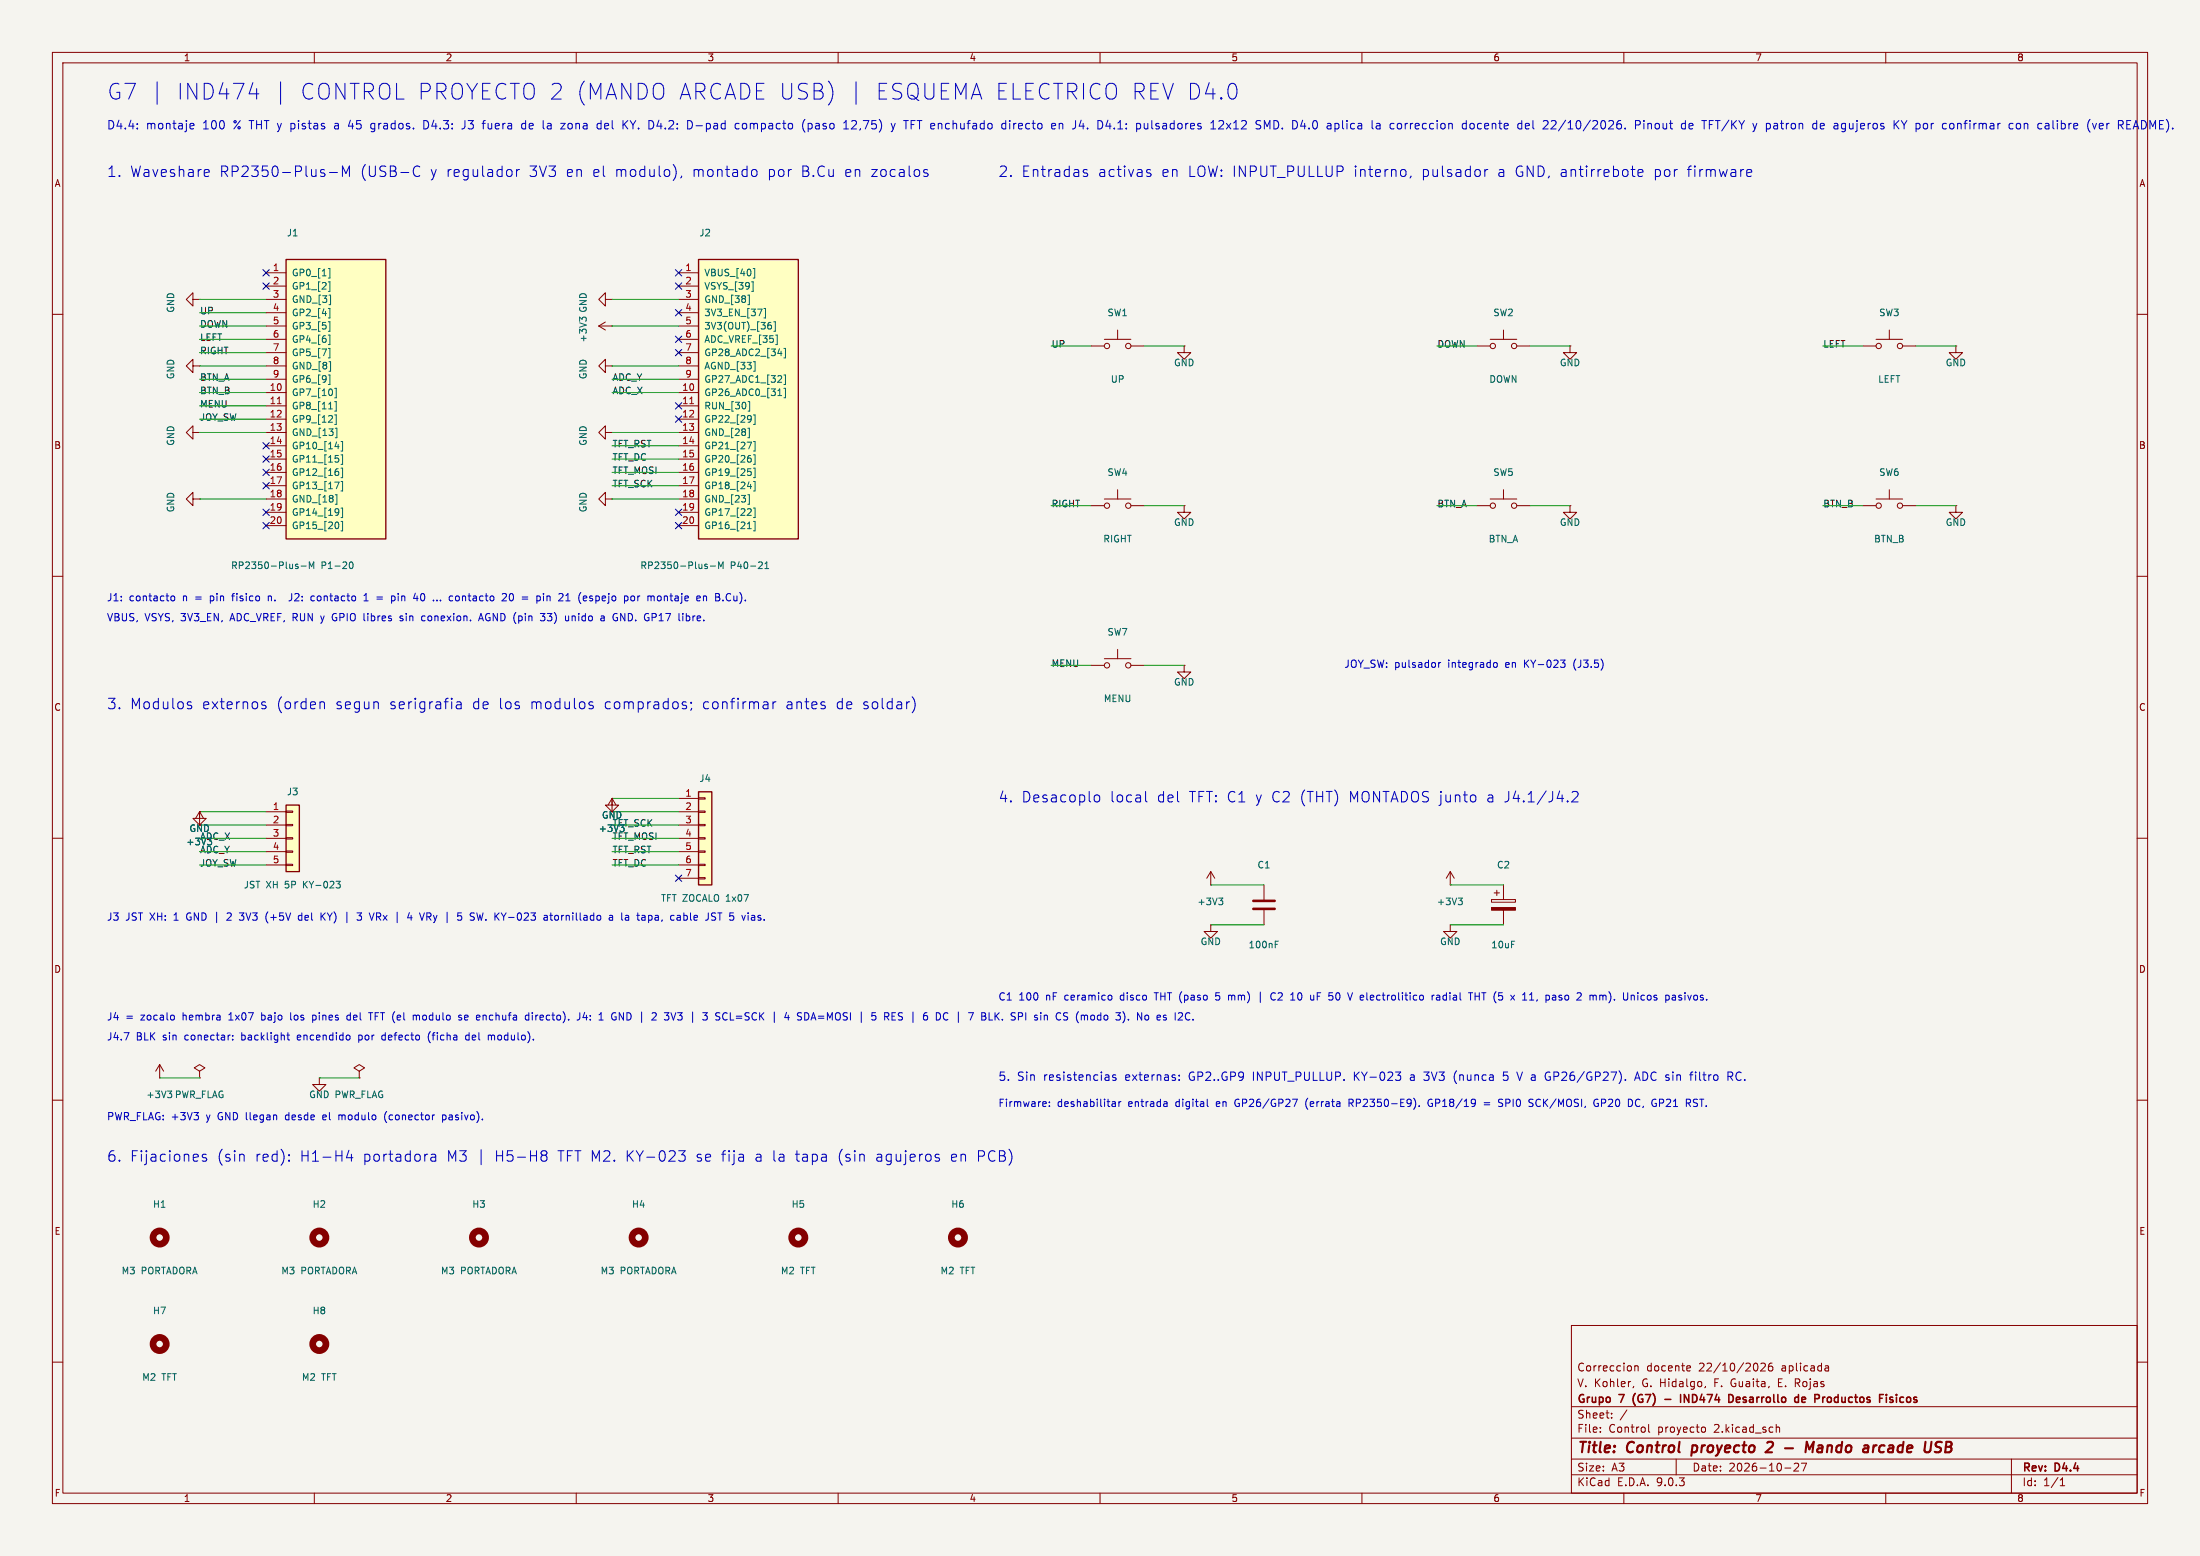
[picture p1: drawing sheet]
<svg xmlns="http://www.w3.org/2000/svg" width="420mm" height="297mm" viewBox="0 0 420 297" stroke-linecap="round" stroke-linejoin="round" font-family="sans-serif">
<path d="M0 0h420v297h-420z" fill="#f5f4ef" stroke="#f5f4ef" stroke-width=".19"/>
<g fill="none" stroke="#840000" stroke-width=".19">
<path d="M10 10h400v277h-400zM12 12h396v273h-396zM60 10v2M110 10v2M160 10v2M210 10v2M260 10v2M310 10v2M360 10v2M10 60h2M408 60h2M36.8 82.6v-1.3l-1.2 1.3 1.2 1.2v-1.2h1.3"/>
<path d="M38.1 82.6h.1M10 110h2M408 110h2M208.3 127h2.5M210.8 125.7h5.1M213.4 124v1.7M215.9 127h2.5M10 160h2M116.8 152.4v1.3h1.3l-1.3 1.2-1.2-1.2h1.2M116.8 152.4h.1M116.8 152.4l-.7 1.3M116.8 152.4l.8 1.3"/>
<path d="M116.8 152.4v2.5M408 160h2M231.1 176.5v1.3h1.3l-1.3 1.3-1.2-1.3h1.2M231.1 176.5h.1M276.9 176.5v1.3h1.2l-1.2 1.3-1.3-1.3h1.3M276.9 176.5h.1M276.9 168.9h.1M276.9 166.4l-.8 1.2M276.9 166.4l.7 1.2M276.9 166.4v2.5M284.7 171.7h4.6v.5h-4.6zM285.2 170.4h1.1"/>
<path d="M285.7 169.9v1M287 168.9v2.8M287 173.7v2.8M10 210h2M408 210h2M300 253h108v32h-108zM10 260h2M300 278.5h108M300 274.5h108M300 268.5h108M305.5 273.2v.2M305.5 272.5v.1"/>
<path d="M307.7 270.5v.2M307.7 269.8v.1M310.6 269.1l-1.3 1.9M311.9 264.6l-.2 .3M312.1 260.7v1M312.1 260.8l.2-.1 .4 .1v.9M314.7 271.9v1.3l.2 .2M320 278.5v3M322.2 260.7l.5 .1v.2l-.7 .2M322.7 261.6l-.5 .1M325.1 272.4l.3 .1 .2 .2-.1 .5-.4 .2M325.6 264.6l-.2 .3"/>
<path d="M335.4 260.3l.2 .5-.2 .7M336.2 260.3l.5-.1 .2 .1 .1 .3-.9 1.1h.9M338.3 260.2a.59 .59 0 0 0-.7 .6v.6l.1 .2 .5 .1 .2-.2v-.5l-.1-.2h-.4l-.3 .2M339.1 272.5l.2-.1 .4 .1v.9M339.1 271.9v1.5M342.5 279.4l.6-.1 .2 .1 .1 .3-1 1.1h1M343.9 279.3h1l-.7 1.5M348.6 260.7h.3l.2 .2v.8M349.1 261.6l-.5 .1M349.1 261l-.5 .1M384 278.5v6.5M408 260h2"/>
<path d="M60 285v2M110 285v2M160 285v2M210 285v2M260 285v2M300 281.5h108M310 285v2M340.7 280.2h1.2M360 285v2M393.3 283.6h.9M393.3 282.5l.4-.4v1.5"/>
<circle cx="211.3" cy="127" r=".51"/>
<circle cx="215.4" cy="127" r=".51"/>
</g>
<g fill="none" stroke="#840000" stroke-width=".4">
<path d="M323.1 275.9l-.2 2M338.2 275.2h-.5l-.3 .2M338.3 276.1l-1.3 1.1h1.3M340.8 276.4h1.5M344.7 277.2l.2-2 .5 1.4 .9-1.4-.3 2M347.2 276.4a.4 .4 0 0 0-.3 .4 .4 .4 0 0 0 .2 .4h.5M347.3 275.9l-.2 .1M358.3 275.9l-.4 .1M359 276l-.2 .3-.1 .5 .3 .4M369.8 275.3h.9M369.8 276.2l.6 .1a.51 .51 0 0 1 .1 .6 .51 .51 0 0 1-.4 .3h-.5M371.5 276.2h.6"/>
<path d="M371.6 275.2l-.3 2h.8"/>
</g>
<g fill="none" stroke="#840000" stroke-width=".3">
<path d="M317.8 267.1h1.2M320.8 266.2v1.5M321.5 267.7v-1.5l.9 1.5M330.4 266.2a.81 .81 0 0 1 .5 .7 .81 .81 0 0 1-.5 .8M332 266.7h-.3l-.2 .2v.7l.5 .1M332.2 267l-.7 .2M344 267.2l.7-.2-.1-.2-.4-.1-.2 .2v.7h.6M348.8 267.4l.3 .3 .4-.1 .1-.2M348.8 267l.3-.3 .4 .1 .1 .2M361 267.2l.3 .1 .1 .2-.2 .2h-.3M361 266.7l.3 .1M362 266.2v.1"/>
<path d="M362 266.7v1"/>
</g>
<path d="M278.4 171.4h.8l-.5 .5M278.9 171.9l.3 .2v.3l-.3 .3" fill="none" stroke="#006464" stroke-width=".19"/>
<path d="M284.7 173.2h4.6v.5h-4.6z" fill="#840000" stroke="#840000" stroke-width=".19"/>
<path d="M54.6 49.5h19.1v53.4h-19.1z" fill="#ffffc2"/>
<path d="M54.6 49.5h19.1v53.4h-19.1z" fill="none" stroke="#840000" stroke-width=".25"/>
<g fill="none" stroke="#840000" stroke-width=".19">
<path d="M36.8 57.2v-1.3l-1.2 1.3 1.2 1.2v-1.2h1.3M38.1 57.2h.1M50.8 52.1h3.8M50.8 54.6h3.8M50.8 57.2h3.8M50.8 59.7h3.8M36.8 69.9v-1.3l-1.2 1.3 1.2 1.2v-1.2h1.3M38.1 69.9h.1M50.8 62.2h3.8M50.8 64.8h3.8M50.8 67.3h3.8M50.8 69.9h3.8"/>
<path d="M50.8 72.4h3.8M50.8 74.9h3.8M50.8 77.5h3.8M208.3 66h2.5M210.8 64.8h5.1M213.4 63v1.8M215.9 66h2.5M226.1 66v1.3h1.2l-1.2 1.3-1.3-1.3h1.3M226.1 66h.1M281.9 66h2.6M284.5 64.8h5.1M287 63v1.8"/>
<path d="M289.6 66h2.5M299.7 66v1.3h1.3l-1.3 1.3-1.3-1.3h1.3M299.7 66h.1M355.6 66h2.5M358.1 64.8h5.1M360.7 63v1.8M363.2 66h2.6M373.4 66v1.3h1.2l-1.2 1.3-1.3-1.3h1.3M373.4 66h.1M36.8 95.3v-1.3l-1.2 1.3 1.2 1.2v-1.2h1.3M38.1 95.3h.1M50.8 80h3.8"/>
<path d="M50.8 82.6h3.8M50.8 85.1h3.8M50.8 87.6h3.8M50.8 90.2h3.8M50.8 92.7h3.8M50.8 95.3h3.8M50.8 97.8h3.8M208.3 96.5h2.5M210.8 95.3h5.1M213.4 93.5v1.8M215.9 96.5h2.5M226.1 96.5v1.3h1.2l-1.2 1.3-1.3-1.3h1.3"/>
<path d="M226.1 96.5h.1M281.9 96.5h2.6M284.5 95.3h5.1M287 93.5v1.8M289.6 96.5h2.5M299.7 96.5v1.3h1.3l-1.3 1.3-1.3-1.3h1.3M299.7 96.5h.1M355.6 96.5h2.5M358.1 95.3h5.1M360.7 93.5v1.8M363.2 96.5h2.6M373.4 96.5v1.3h1.2l-1.2 1.3-1.3-1.3h1.3"/>
<path d="M373.4 96.5h.1M50.8 100.3h3.8M226.1 127v1.3h1.2l-1.2 1.2-1.3-1.2h1.3M226.1 127h.1M231.1 168.9h.1M231.1 166.4l-.7 1.2M231.1 166.4l.8 1.2M231.1 166.4v2.5M241.3 168.9v2.8M241.3 173.7v2.8"/>
<circle cx="211.3" cy="66" r=".51"/>
<circle cx="215.4" cy="66" r=".51"/>
<circle cx="285" cy="66" r=".51"/>
<circle cx="289.1" cy="66" r=".51"/>
<circle cx="358.6" cy="66" r=".51"/>
<circle cx="362.7" cy="66" r=".51"/>
<circle cx="211.3" cy="96.5" r=".51"/>
<circle cx="215.4" cy="96.5" r=".51"/>
<circle cx="285" cy="96.5" r=".51"/>
<circle cx="289.1" cy="96.5" r=".51"/>
<circle cx="358.6" cy="96.5" r=".51"/>
<circle cx="362.7" cy="96.5" r=".51"/>
</g>
<g fill="none" stroke="#006464" stroke-width=".19">
<path d="M62.7 51.3h.3v1.8h-.3M62.7 53.8h.3v1.8h-.3M62.8 56.3h.3v1.9h-.3M63 58.9v1.8h-.3M62.7 61.4h.3v1.8h-.3M62.7 64h.3v1.8h-.3M62.7 66.5h.3v1.8h-.3M62.8 69h.3v1.9h-.3M63 71.6v1.8h-.3M63.9 74.1h.3v1.8h-.3M63.9 76.7h.3v1.8h-.3M63.9 79.2h.3v1.8h-.3"/>
<path d="M63.9 92h.8l-.5 1.3M64 85.2h.7M64 86.9h.6M64 81.7h.3v1.9h-.3M64.3 94.4v1.9h-.3M64.6 87.5l.1 .2-.1 .4M64.6 90l.1 .2-.1 .5M64.6 97.2l.1 .6-.2 .4M64.6 99.8l.1 .3-.1 .7M64.7 97.6l-.1 .2M65.1 84.3h.3v1.8h-.3M65.1 86.8h.3v1.8h-.3"/>
<path d="M65.1 89.4h.3v1.8h-.3M65.1 91.9h.3v1.8h-.3M65.1 97h.3v1.8h-.3M65.1 99.5h.3v1.8h-.3M57.5 108h1M59.1 108.5v-1.2l.4 .9 .4-.9v1.2M66.8 107.4l.2-.1a.68 .68 0 0 1 .4 .6 .68 .68 0 0 1-.4 .6l-.3-.5zM232.7 171.4h.7l-.4 .5M233.2 171.9l.2 .2v.3l-.2 .3M243.4 179.6h.7M243.4 180.3h.5"/>
</g>
<path d="M52.9 77.1h.8" fill="none" stroke="#a90000" stroke-width=".19"/>
<path d="M239.3 172h4M239.3 173.5h4" fill="none" stroke="#840000" stroke-width=".51"/>
<path d="M133.3 49.5h19.1v53.4h-19.1z" fill="#ffffc2"/>
<path d="M133.3 49.5h19.1v53.4h-19.1z" fill="none" stroke="#840000" stroke-width=".25"/>
<g fill="none" stroke="#840000" stroke-width=".19">
<path d="M129.5 52.1h3.8M129.5 54.6h3.8M129.5 57.2h3.8M129.5 59.7h3.8M129.5 62.2h3.8M129.5 64.8h3.8M129.5 67.3h3.8M129.5 69.9h3.8M129.5 72.4h3.8M129.5 74.9h3.8M129.5 77.5h3.8M129.5 80h3.8"/>
<path d="M129.5 82.6h3.8M129.5 85.1h3.8M129.5 87.6h3.8M129.5 90.2h3.8M129.5 92.7h3.8M129.5 95.3h3.8M129.5 97.8h3.8M129.5 100.3h3.8M30.5 205.7h.1M30.5 203.2l-.8 1.3M30.5 203.2l.7 1.3M30.5 203.2v2.5"/>
<path d="M38.1 204.5l1-.7-1-.6-1 .6 1 .7v1.2M38.1 205.7h.1M61 205.7v1.3h1.2l-1.2 1.3-1.3-1.3h1.3M61 205.7h.1M68.6 204.5l1-.7-1-.6-1 .6 1 .7v1.2M68.6 205.7h.1"/>
</g>
<g fill="none" stroke="#006464" stroke-width=".19">
<path d="M143.1 56.3v1.9h-.3M143.5 53.8h.3v1.8h-.3M143.8 51.3h.3v1.8h-.3M144.6 59h.9l-.6 1.3M145.8 58.9h.3v1.8h-.3M143.1 76.7v1.8h-.3M143.3 79.4l.1 .6-.2 .5M143.4 79.9l-.1 .1M143.8 79.2h.3v1.8h-.3M144.1 69v1.9h-.3M146.8 62h.2l.3 .3-.1 .4-.4 .1M147.2 61.5l-.4 .1"/>
<path d="M147.7 61.4h.3v1.8h-.3M148.1 64h.3v1.8h-.3M148.5 67.5h.8M148.5 75.5h.7M149 71.7l.2 .2v.3l-.8 .8h.8M149.1 67v.9M149.6 66.5h.3v1.8h-.3M149.6 71.6h.3v1.8h-.3M149.6 74.1h.3v1.8h-.3M142.6 84.4h.9l-.6 1.3M142.7 92.9h.8M142.8 89.5h.6"/>
<path d="M143.1 81.7v1.9h-.3M143.1 94.4v1.9h-.3M143.3 87.5l.1 .2-.1 .4M143.3 90l.1 .2-.1 .5M143.3 97.2l.1 .1v.3l-.8 .8h.8M143.8 84.3h.3v1.8h-.3M143.8 86.8h.3v1.8h-.3M143.8 89.4h.3v1.8h-.3M143.8 91.9h.3v1.8h-.3M143.8 97h.3v1.8h-.3M143.8 99.5h.3v1.8h-.3M135.6 108h1"/>
<path d="M137.2 108.5v-1.2l.4 .9 .4-.9v1.2M142.7 100.9h.7M145.3 107.3l.2 .2v.3l-.8 .7h.8M146 108.5h.7M146 107.6l.4-.3v1.2M32 208.2h.8l-.4 .5M32.5 208.7l.3 .3v.3l-.3 .2"/>
</g>
<path d="M131.7 77.1h.7" fill="none" stroke="#a90000" stroke-width=".19"/>
<g fill="none" stroke="#840000" stroke-width="1.3">
<circle cx="30.5" cy="236.2" r="1.27"/>
<circle cx="61" cy="236.2" r="1.27"/>
<circle cx="91.4" cy="236.2" r="1.27"/>
<circle cx="121.9" cy="236.2" r="1.27"/>
<circle cx="152.4" cy="236.2" r="1.27"/>
<circle cx="182.9" cy="236.2" r="1.27"/>
<circle cx="30.5" cy="256.5" r="1.27"/>
<circle cx="61" cy="256.5" r="1.27"/>
</g>
<path d="M133.3 151.1h2.6v17.8h-2.6z" fill="#ffffc2"/>
<path d="M133.3 151.1h2.6v17.8h-2.6z" fill="none" stroke="#840000" stroke-width=".25"/>
<g fill="none" stroke="#840000" stroke-width=".19">
<path d="M115.6 57.2v-1.3l-1.3 1.3 1.3 1.2v-1.2h1.2M116.8 57.2h.1M38.1 154.9v1.3h1.3l-1.3 1.3-1.3-1.3h1.3M38.1 154.9h.1M129.5 152.4h3.8M129.5 154.9h3.8M129.5 157.5h3.8M133.3 152.3h1.3v.2h-1.3zM133.3 154.8h1.3v.3h-1.3zM133.3 157.4h1.3v.2h-1.3zM133.3 159.9h1.3v.2h-1.3zM129.5 160h3.8"/>
<path d="M129.5 162.6h3.8M129.5 165.1h3.8M129.5 167.6h3.8M133.3 162.4h1.3v.3h-1.3zM133.3 165h1.3v.2h-1.3zM133.3 167.5h1.3v.3h-1.3z"/>
</g>
<path d="M54.6 153.7h2.5v12.7h-2.5z" fill="#ffffc2"/>
<path d="M54.6 153.7h2.5v12.7h-2.5z" fill="none" stroke="#840000" stroke-width=".25"/>
<g fill="none" stroke="#840000" stroke-width=".19">
<path d="M114.3 62.2l1.3 .8M114.3 62.2h2.5M115.6 69.9v-1.3l-1.3 1.3 1.3 1.2v-1.2h1.2M115.6 61.5l-1.3 .7M116.8 62.2h.1M116.8 69.9h.1M115.6 95.3v-1.3l-1.3 1.3 1.3 1.2v-1.2h1.2M115.6 82.6v-1.3l-1.3 1.3 1.3 1.2v-1.2h1.2M116.8 95.3h.1M116.8 82.6h.1M38.1 154.9h.1M38.1 154.9l-.8 1.3"/>
<path d="M38.1 154.9l.8 1.3M38.1 154.9v2.6M50.8 154.9h3.8M50.8 157.5h3.8M54.6 154.8h1.3v.3h-1.3zM54.6 157.4h1.3v.2h-1.3zM54.6 159.9h1.3v.2h-1.3zM116.8 152.4h.1M50.8 160h3.8M50.8 162.6h3.8M50.8 165.1h3.8M54.6 162.4h1.3v.3h-1.3z"/>
<path d="M54.6 165h1.3v.2h-1.3z"/>
</g>
<path d="M111.1 61l-.5-.5v.8M111.1 60.8l.3-.3h.3l.2 .3M64.2 168.2h.8l-.5 .5 .4 .1 .1 .4-.3 .3h-.4" fill="none" stroke="#006464" stroke-width=".19"/>
<g fill="none" stroke="#009600" stroke-width=".19">
<path d="M38.1 57.2h12.7M38.1 59.7h12.7M116.8 57.2h12.7M38.1 62.2h12.7M38.1 67.3h12.7M38.1 69.9h12.7M38.1 64.8h12.7M38.1 77.5h12.7M38.1 74.9h12.7M38.1 72.4h12.7M116.8 62.2h12.7M116.8 69.9h12.7"/>
<path d="M116.8 74.9h12.7M116.8 72.4h12.7M200.7 66h7.6M218.4 66h7.7M274.3 66h7.6M292.1 66h7.6M348 66h7.6M365.8 66h7.6M38.1 80h12.7M38.1 82.6h12.7M38.1 95.3h12.7M116.8 82.6h12.7"/>
<path d="M116.8 95.3h12.7M116.8 92.7h12.7M116.8 90.2h12.7M116.8 87.6h12.7M116.8 85.1h12.7M200.7 96.5h7.6M218.4 96.5h7.7M274.3 96.5h7.6M292.1 96.5h7.6M348 96.5h7.6M365.8 96.5h7.6M200.7 127h7.6"/>
<path d="M218.4 127h7.7M38.1 154.9h12.7M38.1 157.5h12.7M116.8 152.4h12.7M116.8 154.9h12.7M116.8 157.5h12.7M38.1 160h12.7M38.1 162.6h12.7M38.1 165.1h12.7M116.8 160h12.7M116.8 162.6h12.7M116.8 165.1h12.7"/>
<path d="M231.1 176.5h10.2M231.1 168.9h10.2M276.9 176.5h10.1M276.9 168.9h10.1M30.5 205.7h7.6M61 205.7h7.6"/>
</g>
<g fill="none" stroke="#000084" stroke-width=".19">
<path d="M50.2 51.5l1.2 1.2M50.2 54l1.2 1.2M51.4 51.5l-1.2 1.2M51.4 54l-1.2 1.2M128.9 59.1l1.2 1.2M128.9 54l1.2 1.2M128.9 51.5l1.2 1.2M130.1 59.1l-1.2 1.2M130.1 54l-1.2 1.2M130.1 51.5l-1.2 1.2M128.9 66.7l1.2 1.2M128.9 79.4l1.2 1.2"/>
<path d="M128.9 76.9l1.2 1.2M128.9 64.2l1.2 1.2M130.1 66.7l-1.2 1.2M130.1 79.4l-1.2 1.2M130.1 76.9l-1.2 1.2M130.1 64.2l-1.2 1.2M50.2 97.2l1.2 1.2M50.2 99.7l1.2 1.2M50.2 92.1l1.2 1.2M50.2 84.5l1.2 1.2M50.2 87l1.2 1.2M50.2 89.6l1.2 1.2"/>
<path d="M51.4 97.2l-1.2 1.2M51.4 99.7l-1.2 1.2M51.4 92.1l-1.2 1.2M51.4 84.5l-1.2 1.2M51.4 87l-1.2 1.2M51.4 89.6l-1.2 1.2M128.9 97.2l1.2 1.2M128.9 99.7l1.2 1.2M130.1 97.2l-1.2 1.2M130.1 99.7l-1.2 1.2M128.9 167l1.2 1.2M130.1 167l-1.2 1.2"/>
</g>
<g fill="none" stroke="#0000c2" stroke-width=".19">
<path d="M47.6 17.9h1.8M49 16.9v2M53.6 15.6v4.3M158.3 15.6a3.5 3.5 0 0 1 0 4.3M163.4 15.6v4.3M234.6 16.5a.73 .73 0 0 1 .7-.6 .73 .73 0 0 1 .7 .6 1.76 1.76 0 0 1-.6 2.4 .77 .77 0 0 1-.8-.6M26.2 24.5v.1M26.2 23.6v.2M36.3 24.5h.7M36.3 23.6l.5-.1 .2 .4-.7 .2M39.7 32.4h.1l.1 .4-.9 .2M39.8 33.6l-.1 .1"/>
<path d="M62.9 32.9h1.5M65.4 33.7v-2l.6 1.4 .7-1.4v2M70.9 25.1h.1M70.9 23.6l-.1 .3v.4l.1 .2M79.1 33.4a.69 .69 0 0 0 1 .1M80.1 31.9a.69 .69 0 0 0-1 .1M81.3 23h-.4v1.6h.4M88.7 24.4l-.5 .2M92 23.5h.6M92.6 23l-.3 .1M98.6 32.4v1.3M99.2 32.4h-.4l-.2 .3"/>
<path d="M100.3 23.6l-.4-.1-.3 .4v.4l.1 .2h.6M104.5 24.1v.4M107 23.5h.9l-.9 1.1h.9M114.3 23.5l.4 .1M114.7 24.5l-.4 .1M114.7 23v1.6M119.2 23.7l.6 .9M119.8 23l-.9 .9M130.1 33.6l-.2 .4M131.7 23a.86 .86 0 0 1 .5 .8 .86 .86 0 0 1-.5 .8M141.1 23.6l-.5-.1-.3 .4v.4l.2 .2h.6M142 23.5l-.3 .4v.4l.3 .3"/>
<path d="M144.1 32.4l.4 .3v.6l-.4 .4M153.7 22.8a1.84 1.84 0 0 0 0 2.4M154.3 23.6l.4-.1 .3 .4M154.3 23.5v1.6M155 24.3l-.3 .3-.4-.1M161.1 24.6h.9M163.2 23l-.6 .2M163.4 23.7l-.9 .9h1M170.9 23.5l-.4 1.1M177.1 33.1v.5M191.5 23.5l.5 .1M192 24.5l-.5 .1"/>
<path d="M192 23v1.6M192.8 23v.2M192.8 23.5v1.1M193.5 23.5v1.1M193.8 23.5l-.3 .4M202.2 23.7l.2-.2 .4 .1 .1 1M202.2 23.5v1.1M206.9 32.9l.7 .2v.3l-.2 .3-.6-.1M206.9 32.4h.7M211.1 24.1h1M211.9 23.5v1.1M219 32.9l.5 .1 .2 .3-.1 .3-.5 .1"/>
<path d="M219 32.4h.6M219.1 23.5v1.1M219.1 24.5l-.2 .1M219.9 23v1.4l.2 .2M232.7 23.2l.6-.2 .2 .2 .1 .3-1 1.1h1M234.1 23.5l.9 1.1M235 23.5l-.9 1.1M241.4 23l.5 1.2 .5-1.2v1.6M256.3 23v1.4l.2 .2M265.7 23.5l-.3 .4v.4l.3 .3M268.6 23.5h.1M269.4 33.6l-.2 .4"/>
<path d="M280.8 23.6l.3-.1 .3 .4v.6l-.3 .1-.3-.1M282.8 23.6l-.4-.1-.3 .4v.4l.1 .2h.6M283.5 32.4v1.3M284 32.4h-.4l-.1 .3M292.6 23v1.4l.3 .2M298.9 22.9l-1.4 2.1M312.2 23.9l.8-.1 .1-.3v-.3l-.3-.2h-.6v1.6M312.7 33l.9-.2v-.4h-.6l-.3 .2 .1 1h.8M313.8 23v.2M313.8 23.5v1.1M314.6 23.7l.2-.2 .4 .1 .1 1M314.6 23.5v1.1"/>
<path d="M316.6 23.6l-.3-.1-.3 .4v.6l.3 .1 .3-.1M324.9 23h.9M325.3 23v1.6M330.1 22.9l-1.4 2.1M333.7 32.4h.6l.1 .4-.9 .2M334.3 33.6l-.6 .1M338.7 24.5h.6M338.7 23.6h.6v1M339.3 23.9l-.6 .2M350.2 23.6h.6l.1 1M350.9 23.9l-.6 .1a.31 .31 0 0 0-.2 .3 .31 .31 0 0 0 .2 .3l.6-.1M355.4 23.5l-.2 .3v.6l.2 .2"/>
<path d="M356 23.9l-.8 .2M365.8 23.6l.4-.1 .3 .4v.4l-.1 .2h-.6M365.8 23.5v1.6M376.1 23v.2M376.1 23.5v1.1M389.3 23.5l-.3 .4v.4l.3 .3M394.2 23.7v.8M404.4 23.9h.6M405 23h-.6v1.6M411 24.2l-.6-1.2v1.6M32.7 113.9l.2-.1 .4 .1 .1 .5-.2 .2-.3 .1-.2-.1zM51.2 113.8v.9"/>
<path d="M51.4 113.8l-.2 .1M55.7 114.3a.45 .45 0 0 1-.5 .4M59.4 114.4l.2 .3 .4-.1M60 113.8h-.4l-.2 .2M69.5 114.7h.8M69.5 113.7l.4-.4v1.4M72 114h1M72 114.4h1M75.2 113.8l.2 .2v.4l-.2 .3M76.4 118.4h.5M76.9 117.6h-.3l-.2 .2v.2l.5 .1M79 114.2h.8"/>
<path d="M79.6 113.8v.9M81.2 117.6h-.4l-.3 .2 .1 .6h.6M84.1 114.6v.1M86.4 113.8h-.5l-.1 .6M87.6 113.8h-.4l-.2 .2 .1 .6h.5M91.4 118.5l.4-1.4 .5 1.4M91.5 118.1h.7M96 113.4l.4-.1 .3 .4-.9 1h.9M97.8 113.4l-.1-.1a.75 .75 0 0 0-.5 .7 .75 .75 0 0 0 .5 .7l.1-.1M103.2 117.1h.8l-.4 .5 .4 .2v.4l-.2 .3h-.4M103.8 113.3v.1M104.4 113.8v.9"/>
<path d="M104.8 113.8l-.4 .1M108 114.7h.8M108.3 113.5l.1-.2v1.4M108.6 118.4l-.4 .1M108.6 117.6v.9M109.2 117.6v.9M109.3 117.6l-.1 .1M112.6 114.6h.5M113.1 113.8h-.3l-.2 .2v.2l.5 .1M115.2 117.6l.2 .2v.7M115.4 118.4l-.5 .1M115.4 117.9l-.5 .1"/>
<path d="M118.5 117.1l.8 1.4M120.6 113.8h.3l.3 .2-.2 .6h-.4M121.8 113.8v.9M122 113.8l-.2 .2M126 113.8l.2 .2v.4l-.2 .3M131 117.6h.4l.3 .2M131.7 118.2l-.3 .3-.4-.1M134.7 113.8l.2 .2v.7M139.4 113.4h.1M139.5 114.6h-.1M36 134.6l.5 .1 .1 .3-.3 .3h-.4M36 134h.5"/>
<path d="M50 134.5l.7 .2 .1 .3-.3 .3-.6-.1M50 134h.7M61.4 134h.4l.1 .2v1.1M87.2 134h.7l.1 1.3M88 134.4l-.6 .1a.39 .39 0 0 0-.3 .4 .39 .39 0 0 0 .3 .4l.6-.1M112.7 134.6l.5 .1 .1 .3-.3 .3h-.4M112.7 134h.5M130.8 134.6l.3 .3-.3 .4M130.8 134h.2M131.9 134v.2M132 135.2l-.2 .4M147.6 134v1.3"/>
<path d="M148.1 134h-.3l-.2 .3M174.4 133.4l.1 .2a2.38 2.38 0 0 1-.1 2.1M274.6 126.5v.9M275 126.5l-.4 .2M285.2 126.6l.4-.1 .2 .2-.1 .6-.3 .1-.2-.1M297.9 126h.9l-.5 .5 .4 .2 .1 .4-.3 .3h-.4M208.9 152.1a.54 .54 0 0 1 .5-.4 .54 .54 0 0 1 .5 .4v.6a.54 .54 0 0 1-.5 .4 .54 .54 0 0 1-.5-.4M218.7 151.1v1.7l.3 .3M300.1 151.3l.3-.2 .7 .1a.54 .54 0 0 1 .1 .7l-1.2 1.2h1.3M43.4 174.3v.1M44.1 174.8l-.8 .8h.9M45.7 175.5l.6 .1"/>
<path d="M45.7 174.2h.9M51.2 174a1.61 1.61 0 0 0 0 2.2M57.6 174.8l-.4-.1-.2 .3 .1 .6h.5M61.5 174.8l.6 .8M62.1 174.2l-.8 .8M68.2 174.2h.8l-.4 .6 .4 .1v.6l-.2 .1-.6-.1M71.9 175h.5M72.4 174.2h-.5v1.4M77.8 175.2h.9M81.5 174.2l.7 .1M81.8 175l.5 .6M82.2 174.9l-.7 .1"/>
<path d="M92.2 174.2l-.3 1.4-.3-1M105 174.7h.5M105.2 174.2v1.2l.3 .2M106.6 175l-.2-.3-.4 .1-.1 .2 .1 .6h.4l.2-.2M116.8 174.7l.2 .2v.7M117 175.6h-.5M117 175l-.5 .1M118.7 174.2v1.2l.2 .2M121.6 174.7h.5M121.8 174.2v1.4M124.4 174.8v.7M130.6 174.8l.4-.1 .2 .3-.1 .6h-.5"/>
<path d="M130.6 174.2v1.4M137 174.2h.8M137.4 174.2v1.4M145.9 175.5v.1M33.2 193.8l.1 .2-.1 .6M44.4 198.4v.1M44.4 197.6v.2M54.8 197.6h.5M55 197.1v1.2l.3 .2M55.5 193.3v1.2l.2 .2M59.7 193.8v1.4M59.7 194.6l.4 .1"/>
<path d="M60.1 193.8h-.4M66.8 193.8h-.3l-.3 .2 .1 .6 .5 .1M68.5 197.6v1.4M68.5 198.4l.1 .1M68.6 197.6h-.1M70.4 193.3h.8M70.8 193.3v1.4M73.2 197.6l-.3 .2v.4l.3 .3M79 193.8h.3l.2 .2M79.5 194v.7M79.9 193.8l-.4 .2M82.2 196.9a1.61 1.61 0 0 0 0 2.1"/>
<path d="M88.1 193.8h-.3l-.2 .2v.2l.5 .1v.3h-.5M88.8 193.8v.8M89.4 194.1l-.7 .1M89.6 197.6h-.4l-.3 .2 .1 .6h.6M92.2 193.8v.9M92.3 193.8l-.1 .1M93.2 197.7l.4-.1 .2 .2M93.8 197.8v.7M94 197.6l-.2 .2M100.4 193.8h.6M100.4 194.6h.6M101 193.3v1.4"/>
<path d="M101.6 193.3v.1M101.6 193.8v.9M110.7 193.3v1a.45 .45 0 0 1-.5 .4M111.6 193.2l-.3 1h.9M118.2 194.7v-1.4l.8 1.4M126.8 193.3h.9M126.8 194.6h.1M129.4 193.3h.8M129.4 194.6l.2 .1M134.2 193.3h.8l-.4 .5 .4 .2v.6l-.2 .1-.6-.1M136.6 194.6l.6 .1M137.2 193.3h-.3l-.3 .3 .2 .3 .4 .1"/>
<path d="M139.4 194.7h.7M150.2 193.2l-.4 1h.9M150.5 193.8v.9M153 193.4l-.5-.1-.3 .3 .2 .3 .6 .3v.4l-.2 .1-.6-.1M155 194.3h.6M155.3 193.3l.5 1.4M166.5 193.3h.7M167.1 193.9l.1 .2-.1 .5M169.2 194l.5 .7M169.4 193.3l.3 .3-.1 .3-.2 .1M170.3 194h.5M171 193.3h-.7v1.4h.7"/>
<path d="M181 193.4a.66 .66 0 0 0-1 .5 .66 .66 0 0 0 .7 .8l.3-.1M183 193.2v2M188.8 194.7h.7M190 193.3v1.4M190.8 193.3l-.8 .8M197.9 194.2l.2 .2-.2 .3M197.9 193.8h.1M203 194.6l.2 .1M203.1 193.4v.4M206.6 193.8l.4 .2M207 194v.7M207.4 193.8l-.4 .2"/>
<path d="M211.8 190h.3l.2 .2-.1 .6-.4 .1M219.2 193.9l-.4-.1-.2 .2 .1 .6 .3 .1 .2-.1M222.5 194.2l.2 .2-.2 .3M222.5 193.8h.1M227.1 193.4h.1M227.2 194.6h-.1M232.1 190.8l.5 .1M232.8 189.5h-.7v.7l.5-.2M234.6 190h.5M240.6 189.4v2M243.5 189.6a.66 .66 0 0 0-1 .5 .66 .66 0 0 0 .7 .8l.3-.1M246.4 190.9h.8"/>
<path d="M250.8 190v.9M250.8 190.8h-.1M273.4 190v.9M273.8 190l-.4 .2M274.3 190h.5l.1 .9M274.9 190.3l-.5 .1-.2 .2 .2 .3 .5-.1M280.3 189.5h.8M281.6 189.5v1.4M281.6 190.2h.8M282.4 189.5v1.4M290.7 190.9h.8M290.9 189.7l-.2 .2"/>
<path d="M293.4 191l-.1 .1M297.6 190.8l.4 .1M298 190l-.4 .2 .1 .2h.3M303.5 190v.9M304.1 190h-.4l-.2 .1M306.2 190l.4 .2v.7M312.7 189.5v.1M312.7 190v.9M321 190h-.3l-.2 .2v.2l.5 .1v.3h-.5M37 212.3h.9l-.5 .6M37.8 213v.6M61.8 212.8l-.2 .2v.5l.2 .2"/>
<path d="M62.3 213.1l-.7 .2M64.7 212.8v.9M65.1 212.8l-.4 .1M66.6 219.6l-.5 1.4h1.3M73.8 212.1a1.61 1.61 0 0 0 0 2.2M84.5 212.9l.4-.1 .2 .1M84.5 212.8v1.4M85.1 213.6l-.2 .1h-.4M103.5 219.7l.5-.1 .3 .2 .1 .3-.4 .4M129.6 219.6h1.2l-.7 .8a.54 .54 0 0 1 .7 .4v.5l-.2 .3h-.8M199.7 210.3v.3l-.6 .1M200.3 211.1v.1"/>
<path d="M200.3 210.3v.2M211.6 205.2l.1 1M211.7 206.1l-.1 .1M211.7 205.5l-.1 .1M212.3 210.3h.6v.9M212.3 211.1h.6M212.9 210.6l-.6 .1M213 205.2h-.4l-.2 .2 .1 .2 .5 .2v.3h-.6M213.6 210.3v.9M214 210.3l-.4 .2M222.6 210.3l.2 .2v.7M222.8 211.1l-.1 .1"/>
<path d="M222.8 210.6l-.1 .1M225.1 206.1v.1M225.1 205.2v.2M230.5 209.8v1.2l.2 .2M246.7 209.8h1l-.6 1.4M249.4 210l-.1 .5 .1 .8M257.5 210.5h.6M258.1 209.8h-.6v1.4M266.4 204.6h1l-.5 .6 .4 .2 .1 .5-.3 .3h-.5M270.1 209.9l.2 .6-.2 1M270.9 211.1v.1M271.8 204.6h1"/>
<path d="M271.8 206.1h.1M273.1 209.8a.75 .75 0 0 0-.5 .7 .75 .75 0 0 0 .5 .7M277.8 204.9l-.2 .6 .2 .9M283.3 210.5h1.1M283.3 210.9h1.1M286.2 210.4l.5 .2 .2 .3-.3 .3-.5-.1M286.9 209.9l-.6-.1-.2 .3M287 206.1l.6 .1M287.8 204.6h-.7l-.1 .8 .6-.2M289.6 204.6l.5 1.6M292.1 210.5l.4 .1 .2 .3-.3 .3h-.3M292.1 209.8l.6 .1"/>
<path d="M295.5 204.6h.2M295.7 205.5h.3M295.9 206.1l-.4 .1M305.1 209.9a.65 .65 0 0 0-.8 .6 .65 .65 0 0 0 .8 .6v-.5h-.2M310.3 206.1v.1M311.6 210.1v.8M312 206.2l.6-1.6 .5 1.6M312.2 205.8h.8M312.3 210.1v.8M322.3 210.5l.4 .7M322.6 205.2h.6M322.7 209.9v.5"/>
<path d="M323 204.6h.2M323.3 211.1l.5 .1M323.7 204.6v.2M323.7 205.2v1M323.9 209.8h-.4l-.2 .3 .1 .3 .4 .1M329.9 205.5l.7-.1 .2-.2-.1-.4-.2-.2h-.6v1.6M330.3 205.5l.5 .7M39.4 220.4l-.5-.1-.3 .3 .1 .3 .7 .2v.5h-.8M55.2 221.5v.1M55.2 220.4v.2M67.1 220.3v1.3M82.3 220.4h.8l.1 1.2"/>
<path d="M83.2 220.8l-.7 .1a.39 .39 0 0 0-.3 .4 .39 .39 0 0 0 .3 .3h.7M103.5 220.4l.2 .1M103.7 220.5h.3M103.7 220.5l-.2 .1M104 220.5l.4 .4-.1 .6-.3 .1h-.5"/>
</g>
<g font-size="4.2" fill="#0000c2">
<text x="20.3" y="19.3">G7 |</text>
<text x="33.3" y="19.3">IND474</text>
<text x="56.6" y="19.3">CONTROL PROYECTO 2 (MANDO ARCADE USB)</text>
<text x="165.5" y="19.3">ESQUEMA ELECTRICO REV D4.0</text>
</g>
<g font-size="2.8" fill="#0000c2">
<text x="20.3" y="34">1.</text>
<text x="24.8" y="34">Waveshare</text>
<text x="41.9" y="34">RP2350-Plus-M</text>
<text x="68.8" y="34">(USB-C</text>
<text x="82.2" y="34">y regulador</text>
<text x="101.1" y="34">3V3</text>
<text x="108.2" y="34">en</text>
<text x="113.3" y="34">el</text>
<text x="117.7" y="34">modulo),</text>
<text x="132.5" y="34">montado</text>
<text x="146.9" y="34">por</text>
<text x="153.4" y="34">B.Cu</text>
<text x="161.7" y="34">en</text>
<text x="166.8" y="34">zocalos</text>
<text x="190.5" y="34">2.</text>
<text x="194.9" y="34">Entradas</text>
<text x="209.6" y="34">activas</text>
<text x="221.7" y="34">en</text>
<text x="226.8" y="34">LOW: INPUT_PULLUP</text>
<text x="258.6" y="34">interno,</text>
<text x="271.6" y="34">pulsador</text>
<text x="286.1" y="34">a GND, antirrebote</text>
<text x="316.1" y="34">por</text>
<text x="322.5" y="34">firmware</text>
<text x="20.3" y="135.6">3.</text>
<text x="24.8" y="135.6">Modulos</text>
<text x="38.5" y="135.6">externos</text>
<text x="52.8" y="135.6">(orden</text>
<text x="64.1" y="135.6">segun</text>
<text x="74.4" y="135.6">serigrafia</text>
<text x="90.3" y="135.6">de</text>
<text x="95.4" y="135.6">los</text>
<text x="101.4" y="135.6">modulos</text>
<text x="115.6" y="135.6">comprados;</text>
<text x="134.4" y="135.6">confirmar</text>
<text x="150.4" y="135.6">antes</text>
<text x="160.1" y="135.6">de</text>
<text x="165.2" y="135.6">soldar)</text>
<text x="190.5" y="153.4">4.</text>
<text x="194.9" y="153.4">Desacoplo</text>
<text x="211.9" y="153.4">local</text>
<text x="220.9" y="153.4">del</text>
<text x="227" y="153.4">TFT: C1 y C2 (THT)</text>
<text x="257.8" y="153.4">MONTADOS junto</text>
<text x="284.2" y="153.4">a J4.1/J4.2</text>
<text x="20.3" y="222">6.</text>
<text x="24.8" y="222">Fijaciones</text>
<text x="41.4" y="222">(sin</text>
<text x="48.7" y="222">red):</text>
<text x="57.3" y="222">H1-H4</text>
<text x="69.4" y="222">portadora</text>
<text x="85.4" y="222">M3 |</text>
<text x="94.7" y="222">H5-H8</text>
<text x="106.7" y="222">TFT M2.</text>
<text x="119.8" y="222">KY-023</text>
<text x="133.3" y="222">se</text>
<text x="138.2" y="222">fija</text>
<text x="144.6" y="222">a la</text>
<text x="152.5" y="222">tapa</text>
<text x="160.6" y="222">(sin</text>
<text x="167.9" y="222">agujeros</text>
<text x="182.3" y="222">en</text>
<text x="187.4" y="222">PCB)</text>
</g>
<g font-size="2.8" fill="#840000">
<text x="301" y="277.9">Title:</text>
<text x="310.6" y="277.9">Control</text>
<text x="323.8" y="277.9">proyecto</text>
<text x="338.9" y="277.9">2</text>
<text x="347.9" y="277.9">Mando</text>
<text x="359.8" y="277.9">arcade</text>
<text x="372.2" y="277.9">USB</text>
</g>
<g font-size="2.2" fill="#0000c2">
<text x="20.3" y="24.9">D4.4:</text>
<text x="27.8" y="24.9">montaje</text>
<text x="38.7" y="24.9">100</text>
<text x="44.7" y="24.9">% THT y pistas</text>
<text x="64.4" y="24.9">a</text>
<text x="67.2" y="24.9">45</text>
<text x="71.6" y="24.9">grados.</text>
<text x="81.8" y="24.9">D4.3:</text>
<text x="89.3" y="24.9">J3</text>
<text x="93.4" y="24.9">fuera</text>
<text x="101" y="24.9">de</text>
<text x="105.1" y="24.9">la</text>
<text x="108.8" y="24.9">zona</text>
<text x="115.8" y="24.9">del</text>
<text x="120.8" y="24.9">KY. D4.2:</text>
<text x="133.4" y="24.9">D-pad</text>
<text x="142.7" y="24.9">compacto</text>
<text x="155.6" y="24.9">(paso</text>
<text x="163.7" y="24.9">12,75)</text>
<text x="173" y="24.9">y TFT enchufado</text>
<text x="194.4" y="24.9">directo</text>
<text x="204.1" y="24.9">en</text>
<text x="208.2" y="24.9">J4.</text>
<text x="213.1" y="24.9">D4.1:</text>
<text x="220.6" y="24.9">pulsadores</text>
<text x="235" y="24.9">12x12</text>
<text x="243.8" y="24.9">SMD. D4.0</text>
<text x="257.6" y="24.9">aplica</text>
<text x="266.3" y="24.9">la</text>
<text x="269.9" y="24.9">correccion</text>
<text x="283.8" y="24.9">docente</text>
<text x="294.6" y="24.9">del</text>
<text x="299.6" y="24.9">22/10/2026.</text>
<text x="317.2" y="24.9">Pinout</text>
<text x="326.2" y="24.9">de</text>
<text x="330.4" y="24.9">TFT/KY</text>
<text x="340.2" y="24.9">y patron</text>
<text x="351.8" y="24.9">de</text>
<text x="356" y="24.9">agujeros</text>
<text x="367.6" y="24.9">KY por</text>
<text x="377.1" y="24.9">confirmar</text>
<text x="390" y="24.9">con</text>
<text x="395.6" y="24.9">calibre</text>
<text x="405.2" y="24.9">(ver</text>
<text x="411.2" y="24.9">README)</text>
<text x="190.5" y="206.5">5.</text>
<text x="194.1" y="206.5">Sin</text>
<text x="199.2" y="206.5">resistencias</text>
<text x="214.9" y="206.5">externas:</text>
<text x="227.2" y="206.5">GP2..GP9</text>
<text x="239.5" y="206.5">INPUT_PULLUP.</text>
<text x="258.9" y="206.5">KY-023</text>
<text x="269.8" y="206.5">a</text>
<text x="272.6" y="206.5">3V3</text>
<text x="278.4" y="206.5">(nunca</text>
<text x="287.9" y="206.5">5</text>
<text x="290.8" y="206.5">V a</text>
<text x="296.4" y="206.5">GP26/GP27).</text>
<text x="313.7" y="206.5">ADC sin</text>
<text x="324.5" y="206.5">filtro</text>
<text x="331.7" y="206.5">RC.</text>
</g>
<g font-size="2.1" fill="#840000">
<text x="301" y="262">Correccion</text>
<text x="314.3" y="262">docente</text>
<text x="324.4" y="262">22/10/2026</text>
<text x="340.2" y="262">aplicada</text>
<text x="301" y="268.2">Grupo</text>
<text x="301" y="265">V. Kohler,</text>
<text x="309.2" y="268.2">7</text>
<text x="312.4" y="268.2">(G7)</text>
<text x="313.5" y="265">G. Hidalgo,</text>
<text x="322.7" y="268.2">IND474</text>
<text x="327.5" y="265">F. Guaita,</text>
<text x="332.5" y="268.2">Desarrollo</text>
<text x="340" y="265">E. Rojas</text>
<text x="345.7" y="268.2">de</text>
<text x="350.1" y="268.2">Productos</text>
<text x="363.1" y="268.2">Fisicos</text>
<text x="301" y="273.7">File:</text>
<text x="301" y="271">Sheet:</text>
<text x="307.1" y="273.7">Control</text>
<text x="316.5" y="273.7">proyecto</text>
<text x="327.4" y="273.7">2.kicad_sch</text>
<text x="301" y="281.1">Size:</text>
<text x="307.6" y="281.1">A3</text>
<text x="323" y="281.1">Date:</text>
<text x="330" y="281.1">2026-10-27</text>
<text x="386" y="281.3">Rev:</text>
<text x="392.4" y="281.3">D4.4</text>
<text x="301" y="283.9">KiCad</text>
<text x="308.7" y="283.9">E.D.A.</text>
<text x="316.3" y="283.9">9.0.3</text>
<text x="386" y="283.9">Id:</text>
<text x="390.1" y="283.9">1/1</text>
</g>
<g font-size="1.9" fill="#0000c2">
<text x="20.3" y="115">J1:</text>
<text x="20.3" y="118.8">VBUS,</text>
<text x="24.6" y="115">contacto</text>
<text x="27.6" y="118.8">VSYS, 3V3_EN,</text>
<text x="34.9" y="115">n</text>
<text x="37.5" y="115">=</text>
<text x="40.4" y="115">pin</text>
<text x="44.2" y="118.8">ADC_VREF, RUN y GPIO libres</text>
<text x="44.9" y="115">fisico</text>
<text x="51.9" y="115">n.</text>
<text x="56.3" y="115">J2:</text>
<text x="60.6" y="115">contacto</text>
<text x="73.5" y="115">=</text>
<text x="76.4" y="115">pin</text>
<text x="77.4" y="118.8">sin</text>
<text x="80.9" y="115">40</text>
<text x="81.7" y="118.8">conexion.</text>
<text x="84.8" y="115">...</text>
<text x="88" y="115">contacto</text>
<text x="92.9" y="118.8">AGND (pin</text>
<text x="98.4" y="115">20</text>
<text x="102.3" y="115">=</text>
<text x="105" y="118.8">33)</text>
<text x="105.2" y="115">pin</text>
<text x="109.7" y="115">21</text>
<text x="109.8" y="118.8">unido</text>
<text x="113.6" y="115">(espejo</text>
<text x="116.8" y="118.8">a</text>
<text x="119.3" y="118.8">GND. GP17</text>
<text x="122.5" y="115">por</text>
<text x="127.2" y="115">montaje</text>
<text x="132.2" y="118.8">libre.</text>
<text x="136.7" y="115">en</text>
<text x="140.4" y="115">B.Cu).</text>
<text x="256.5" y="127.7">JOY_SW: pulsador</text>
<text x="276.5" y="127.7">integrado</text>
<text x="287.6" y="127.7">en</text>
<text x="291.3" y="127.7">KY-023</text>
<text x="300.9" y="127.7">(J3.5)</text>
<text x="20.3" y="175.9">J3</text>
<text x="24" y="175.9">JST XH:</text>
<text x="33.4" y="175.9">1</text>
<text x="36" y="175.9">GND |</text>
<text x="44.1" y="175.9">2</text>
<text x="46.6" y="175.9">3V3</text>
<text x="51.7" y="175.9">(+5V</text>
<text x="58.2" y="175.9">del</text>
<text x="62.6" y="175.9">KY)</text>
<text x="70" y="175.9">3</text>
<text x="72.6" y="175.9">VRx |</text>
<text x="80.1" y="175.9">4</text>
<text x="82.7" y="175.9">VRy |</text>
<text x="90.2" y="175.9">5</text>
<text x="92.8" y="175.9">SW. KY-023</text>
<text x="107.2" y="175.9">atornillado</text>
<text x="119.8" y="175.9">a</text>
<text x="122.3" y="175.9">la</text>
<text x="125.6" y="175.9">tapa,</text>
<text x="132.1" y="175.9">cable</text>
<text x="139" y="175.9">JST 5</text>
<text x="190.5" y="191.2">C1</text>
<text x="194.5" y="191.2">100</text>
<text x="199.7" y="191.2">nF</text>
<text x="203.4" y="191.2">ceramico</text>
<text x="214.2" y="191.2">disco</text>
<text x="221" y="191.2">THT (paso</text>
<text x="232.9" y="191.2">5</text>
<text x="235.5" y="191.2">mm)</text>
<text x="244" y="191.2">C2</text>
<text x="248" y="191.2">10</text>
<text x="251.9" y="191.2">uF</text>
<text x="255.6" y="191.2">50</text>
<text x="259.5" y="191.2">V electrolitico</text>
<text x="275.8" y="191.2">radial</text>
<text x="283.1" y="191.2">THT (5</text>
<text x="291.5" y="191.2">x</text>
<text x="293.8" y="191.2">11,</text>
<text x="298.4" y="191.2">paso</text>
<text x="304.6" y="191.2">2</text>
<text x="307.2" y="191.2">mm).</text>
<text x="313.8" y="191.2">Unicos</text>
<text x="322" y="191.2">pasivos.</text>
<text x="20.3" y="195">J4</text>
<text x="24" y="195">=</text>
<text x="26.9" y="195">zocalo</text>
<text x="35.1" y="195">hembra</text>
<text x="44" y="195">1x07</text>
<text x="50.4" y="195">bajo</text>
<text x="56.1" y="195">los</text>
<text x="60.5" y="195">pines</text>
<text x="67.3" y="195">del</text>
<text x="71.7" y="195">TFT (el</text>
<text x="80.4" y="195">modulo</text>
<text x="89.3" y="195">se</text>
<text x="92.9" y="195">enchufa</text>
<text x="102.4" y="195">directo).</text>
<text x="112.5" y="195">J4:</text>
<text x="116.8" y="195">1</text>
<text x="119.4" y="195">GND |</text>
<text x="127.5" y="195">2</text>
<text x="130.1" y="195">3V3</text>
<text x="137.8" y="195">3</text>
<text x="140.3" y="195">SCL=SCK</text>
<text x="153.9" y="195">4</text>
<text x="156.5" y="195">SDA=MOSI</text>
<text x="168.4" y="195">|</text>
<text x="171" y="195">5</text>
<text x="173.6" y="195">RES |</text>
<text x="184" y="195">DC |</text>
<text x="190.6" y="195">7</text>
<text x="193.2" y="195">BLK.</text>
<text x="199" y="195">SPI</text>
<text x="203.7" y="195">sin</text>
<text x="208" y="195">CS (modo</text>
<text x="219.8" y="195">3).</text>
<text x="224" y="195">No</text>
<text x="228" y="195">es</text>
<text x="20.3" y="198.8">J4.7</text>
<text x="26" y="198.8">BLK</text>
<text x="31.1" y="198.8">sin</text>
<text x="35.5" y="198.8">conectar:</text>
<text x="46.4" y="198.8">backlight</text>
<text x="57.3" y="198.8">encendido</text>
<text x="69.1" y="198.8">por</text>
<text x="73.8" y="198.8">defecto</text>
<text x="82.7" y="198.8">(ficha</text>
<text x="90.1" y="198.8">del</text>
<text x="94.6" y="198.8">modulo).</text>
<text x="20.3" y="214">PWR_FLAG: +3V3</text>
<text x="39.5" y="214">y GND llegan</text>
<text x="55" y="214">desde</text>
<text x="62.3" y="214">el</text>
<text x="65.5" y="214">modulo</text>
<text x="74.4" y="214">(conector</text>
<text x="85.6" y="214">pasivo).</text>
<text x="190.5" y="211.5">Firmware:</text>
<text x="201.8" y="211.5">deshabilitar</text>
<text x="215.5" y="211.5">entrada</text>
<text x="224.6" y="211.5">digital</text>
<text x="232.5" y="211.5">en</text>
<text x="236.3" y="211.5">GP26/GP27</text>
<text x="249.9" y="211.5">(errata</text>
<text x="258.3" y="211.5">RP2350-E9).</text>
<text x="273.7" y="211.5">GP18/19</text>
<text x="284.5" y="211.5">=</text>
<text x="287.5" y="211.5">SPI0</text>
<text x="293.4" y="211.5">SCK/MOSI,</text>
<text x="306" y="211.5">GP20</text>
<text x="312.7" y="211.5">DC, GP21</text>
<text x="324.2" y="211.5">RST.</text>
</g>
<g font-size="1.8" fill="#840000">
<text x="35" y="11.9">1</text>
<text x="85" y="11.9">2</text>
<text x="135" y="11.9">3</text>
<text x="185" y="11.9">4</text>
<text x="235" y="11.9">5</text>
<text x="285" y="11.9">6</text>
<text x="335" y="11.9">7</text>
<text x="385" y="11.9">8</text>
<text x="10.3" y="35.9">A</text>
<text x="408.3" y="35.9">A</text>
<text x="10.3" y="85.9">B</text>
<text x="408.2" y="85.9">B</text>
<text x="10.3" y="135.9">C</text>
<text x="408.2" y="135.9">C</text>
<text x="36.1" y="159">GND</text>
<text x="10.3" y="185.9">D</text>
<text x="408.2" y="185.9">D</text>
<text x="10.3" y="235.9">E</text>
<text x="408.3" y="235.9">E</text>
<text x="10.3" y="285.9">F</text>
<text x="35" y="286.9">1</text>
<text x="85" y="286.9">2</text>
<text x="135" y="286.9">3</text>
<text x="185" y="286.9">4</text>
<text x="235" y="286.9">5</text>
<text x="285" y="286.9">6</text>
<text x="335" y="286.9">7</text>
<text x="385" y="286.9">8</text>
<text x="408.3" y="285.9">F</text>
</g>
<g font-size="1.8" fill="#006464">
<text x="54.7" y="45.3">J1</text>
<text x="133.4" y="45.3">J2</text>
<text x="55.6" y="52.9">GP0_[1]</text>
<text x="134.4" y="52.9">VBUS_[40]</text>
<text x="33.5" y="59.8" transform="rotate(-90 33.5 59.8)">GND</text>
<text x="55.6" y="55.5">GP1_[2]</text>
<text x="55.6" y="58">GND_[3]</text>
<text x="112.2" y="59.8" transform="rotate(-90 112.2 59.8)">GND</text>
<text x="134.4" y="55.5">VSYS_[39]</text>
<text x="134.4" y="58">GND_[38]</text>
<text x="55.6" y="60.6">GP2_[4]</text>
<text x="55.6" y="63.1">GP3_[5]</text>
<text x="55.6" y="65.6">GP4_[6]</text>
<text x="112.2" y="65.5" transform="rotate(-90 112.2 65.5)">+3V3</text>
<text x="134.4" y="60.6">3V3_EN_[37]</text>
<text x="134.4" y="63.1">3V3(OUT)_[36]</text>
<text x="134.4" y="65.6">ADC_VREF_[35]</text>
<text x="211.3" y="60.6">SW1</text>
<text x="285" y="60.6">SW2</text>
<text x="358.6" y="60.6">SW3</text>
<text x="55.6" y="68.2">GP5_[7]</text>
<text x="55.6" y="70.7">GND_[8]</text>
<text x="134.4" y="68.2">GP28_ADC2_[34]</text>
<text x="134.4" y="70.7">AGND_[33]</text>
<text x="224" y="70.1">GND</text>
<text x="297.7" y="70.1">GND</text>
<text x="371.3" y="70.1">GND</text>
<text x="33.5" y="72.5" transform="rotate(-90 33.5 72.5)">GND</text>
<text x="55.6" y="73.3">GP6_[9]</text>
<text x="55.6" y="75.8">GP7_[10]</text>
<text x="112.2" y="72.5" transform="rotate(-90 112.2 72.5)">GND</text>
<text x="134.4" y="73.3">GP27_ADC1_[32]</text>
<text x="134.4" y="75.8">GP26_ADC0_[31]</text>
<text x="212" y="73.3">UP</text>
<text x="284.2" y="73.3">DOWN</text>
<text x="358.5" y="73.3">LEFT</text>
<text x="55.6" y="78.3">GP8_[11]</text>
<text x="55.6" y="80.9">GP9_[12]</text>
<text x="55.6" y="83.4">GND_[13]</text>
<text x="134.4" y="78.3">RUN_[30]</text>
<text x="134.4" y="80.9">GP22_[29]</text>
<text x="134.4" y="83.4">GND_[28]</text>
<text x="33.5" y="85.2" transform="rotate(-90 33.5 85.2)">GND</text>
<text x="55.6" y="86">GP10_[14]</text>
<text x="55.6" y="88.5">GP11_[15]</text>
<text x="112.2" y="85.2" transform="rotate(-90 112.2 85.2)">GND</text>
<text x="134.4" y="86">GP21_[27]</text>
<text x="134.4" y="88.5">GP20_[26]</text>
<text x="55.6" y="91">GP12_[16]</text>
<text x="55.6" y="93.6">GP13_[17]</text>
<text x="134.4" y="91">GP19_[25]</text>
<text x="134.4" y="93.6">GP18_[24]</text>
<text x="211.3" y="91">SW4</text>
<text x="285" y="91">SW5</text>
<text x="358.6" y="91">SW6</text>
<text x="33.5" y="97.9" transform="rotate(-90 33.5 97.9)">GND</text>
<text x="55.6" y="96.1">GND_[18]</text>
<text x="55.6" y="98.7">GP14_[19]</text>
<text x="55.6" y="101.2">GP15_[20]</text>
<text x="112.2" y="97.9" transform="rotate(-90 112.2 97.9)">GND</text>
<text x="134.4" y="96.1">GND_[23]</text>
<text x="134.4" y="98.7">GP17_[22]</text>
<text x="134.4" y="101.2">GP16_[21]</text>
<text x="224" y="100.6">GND</text>
<text x="297.7" y="100.6">GND</text>
<text x="371.3" y="100.6">GND</text>
<text x="210.5" y="103.7">RIGHT</text>
<text x="284.1" y="103.7">BTN_A</text>
<text x="357.7" y="103.7">BTN_B</text>
<text x="44" y="108.8">RP2350-Plus-M</text>
<text x="61.3" y="108.8">P1-20</text>
<text x="122.2" y="108.8">RP2350-Plus-M</text>
<text x="139.4" y="108.8">P40-21</text>
<text x="211.3" y="121.5">SW7</text>
<text x="224" y="131.1">GND</text>
<text x="210.6" y="134.2">MENU</text>
<text x="133.4" y="149.5">J4</text>
<text x="54.7" y="152">J3</text>
<text x="35.5" y="161.5">+3V3</text>
<text x="38.1" y="160.5">ADC_X</text>
<text x="114.2" y="159">+3V3</text>
<text x="114.8" y="156.5">GND</text>
<text x="116.8" y="158">TFT_SCK</text>
<text x="240" y="166">C1</text>
<text x="285.7" y="166">C2</text>
<text x="46.5" y="169.8">JST XH</text>
<text x="54.5" y="169.8">5P</text>
<text x="58.1" y="169.8">KY-023</text>
<text x="126.1" y="172.3">TFT ZOCALO 1x07</text>
<text x="228.5" y="173">+3V3</text>
<text x="274.2" y="173">+3V3</text>
<text x="229.1" y="180.6">GND</text>
<text x="238.3" y="181.2">100nF</text>
<text x="274.8" y="180.6">GND</text>
<text x="284.6" y="181.2">10uF</text>
<text x="27.8" y="209.8">+3V3</text>
<text x="33.3" y="209.8">PWR_FLAG</text>
<text x="58.9" y="209.8">GND PWR_FLAG</text>
<text x="29.1" y="230.7">H1</text>
<text x="59.6" y="230.7">H2</text>
<text x="90.1" y="230.7">H3</text>
<text x="120.5" y="230.7">H4</text>
<text x="151" y="230.7">H5</text>
<text x="181.5" y="230.7">H6</text>
<text x="23.1" y="243.4">M3</text>
<text x="27" y="243.4">PORTADORA</text>
<text x="53.6" y="243.4">M3</text>
<text x="57.4" y="243.4">PORTADORA</text>
<text x="84.1" y="243.4">M3</text>
<text x="87.9" y="243.4">PORTADORA</text>
<text x="114.6" y="243.4">M3</text>
<text x="118.4" y="243.4">PORTADORA</text>
<text x="149" y="243.4">M2</text>
<text x="152.8" y="243.4">TFT</text>
<text x="179.5" y="243.4">M2</text>
<text x="183.3" y="243.4">TFT</text>
<text x="29.1" y="251.1">H7</text>
<text x="59.6" y="251.1">H8</text>
<text x="27.1" y="263.8">M2</text>
<text x="30.9" y="263.8">TFT</text>
<text x="57.5" y="263.8">M2</text>
<text x="61.4" y="263.8">TFT</text>
</g>
<g font-size="1.8" fill="#a90000">
<text x="52" y="51.8">1</text>
<text x="130.7" y="51.8">1</text>
<text x="52" y="54.4">2</text>
<text x="52" y="56.9">3</text>
<text x="52" y="59.4">4</text>
<text x="130.7" y="54.4">2</text>
<text x="130.7" y="56.9">3</text>
<text x="130.7" y="59.4">4</text>
<text x="52" y="62">5</text>
<text x="52" y="64.5">6</text>
<text x="130.7" y="62">5</text>
<text x="130.7" y="64.5">6</text>
<text x="52" y="67.1">7</text>
<text x="52" y="69.6">8</text>
<text x="130.7" y="67.1">7</text>
<text x="130.7" y="69.6">8</text>
<text x="51.4" y="74.7">10</text>
<text x="51.4" y="77.2">11</text>
<text x="52" y="72.1">9</text>
<text x="130.1" y="74.7">10</text>
<text x="130.1" y="77.2">11</text>
<text x="130.7" y="72.1">9</text>
<text x="51.4" y="79.8">12</text>
<text x="51.4" y="82.3">13</text>
<text x="130.1" y="79.8">12</text>
<text x="130.1" y="82.3">13</text>
<text x="51.4" y="84.8">14</text>
<text x="51.4" y="87.4">15</text>
<text x="51.4" y="89.9">16</text>
<text x="130.1" y="84.8">14</text>
<text x="130.1" y="87.4">15</text>
<text x="130.1" y="89.9">16</text>
<text x="51.4" y="92.5">17</text>
<text x="51.4" y="95">18</text>
<text x="130.1" y="92.5">17</text>
<text x="130.1" y="95">18</text>
<text x="51.4" y="97.5">19</text>
<text x="51.4" y="100.1">20</text>
<text x="130.1" y="97.5">19</text>
<text x="130.1" y="100.1">20</text>
<text x="52" y="154.7">1</text>
<text x="130.7" y="152.1">1</text>
<text x="130.7" y="154.7">2</text>
<text x="52" y="157.2">2</text>
<text x="52" y="159.8">3</text>
<text x="130.7" y="157.2">3</text>
<text x="130.7" y="159.8">4</text>
<text x="52" y="162.3">4</text>
<text x="52" y="164.8">5</text>
<text x="130.7" y="162.3">5</text>
<text x="130.7" y="164.8">6</text>
<text x="130.7" y="167.4">7</text>
</g>
<g font-size="1.8" fill="#0f0f0f">
<text x="38.1" y="60.2">UP</text>
<text x="38.1" y="65.3">LEFT</text>
<text x="38.1" y="62.7">DOWN</text>
<text x="38.1" y="67.8">RIGHT</text>
<text x="200.7" y="66.6">UP</text>
<text x="274.3" y="66.6">DOWN</text>
<text x="348" y="66.6">LEFT</text>
<text x="38.1" y="72.9">BTN_A</text>
<text x="38.1" y="78">MENU</text>
<text x="38.1" y="75.4">BTN_B</text>
<text x="116.8" y="75.4">ADC_X</text>
<text x="116.8" y="72.9">ADC_Y</text>
<text x="38.1" y="80.5">JOY_SW</text>
<text x="116.8" y="88.1">TFT_DC</text>
<text x="116.8" y="85.6">TFT_RST</text>
<text x="116.8" y="90.7">TFT_MOSI</text>
<text x="116.8" y="93.2">TFT_SCK</text>
<text x="200.7" y="97">RIGHT</text>
<text x="274.3" y="97">BTN_A</text>
<text x="348" y="97">BTN_B</text>
<text x="200.7" y="127.5">MENU</text>
<text x="116.8" y="160.5">TFT_MOSI</text>
<text x="38.1" y="165.6">JOY_SW</text>
<text x="38.1" y="163.1">ADC_Y</text>
<text x="116.8" y="165.6">TFT_DC</text>
<text x="116.8" y="163.1">TFT_RST</text>
</g>
</svg>
